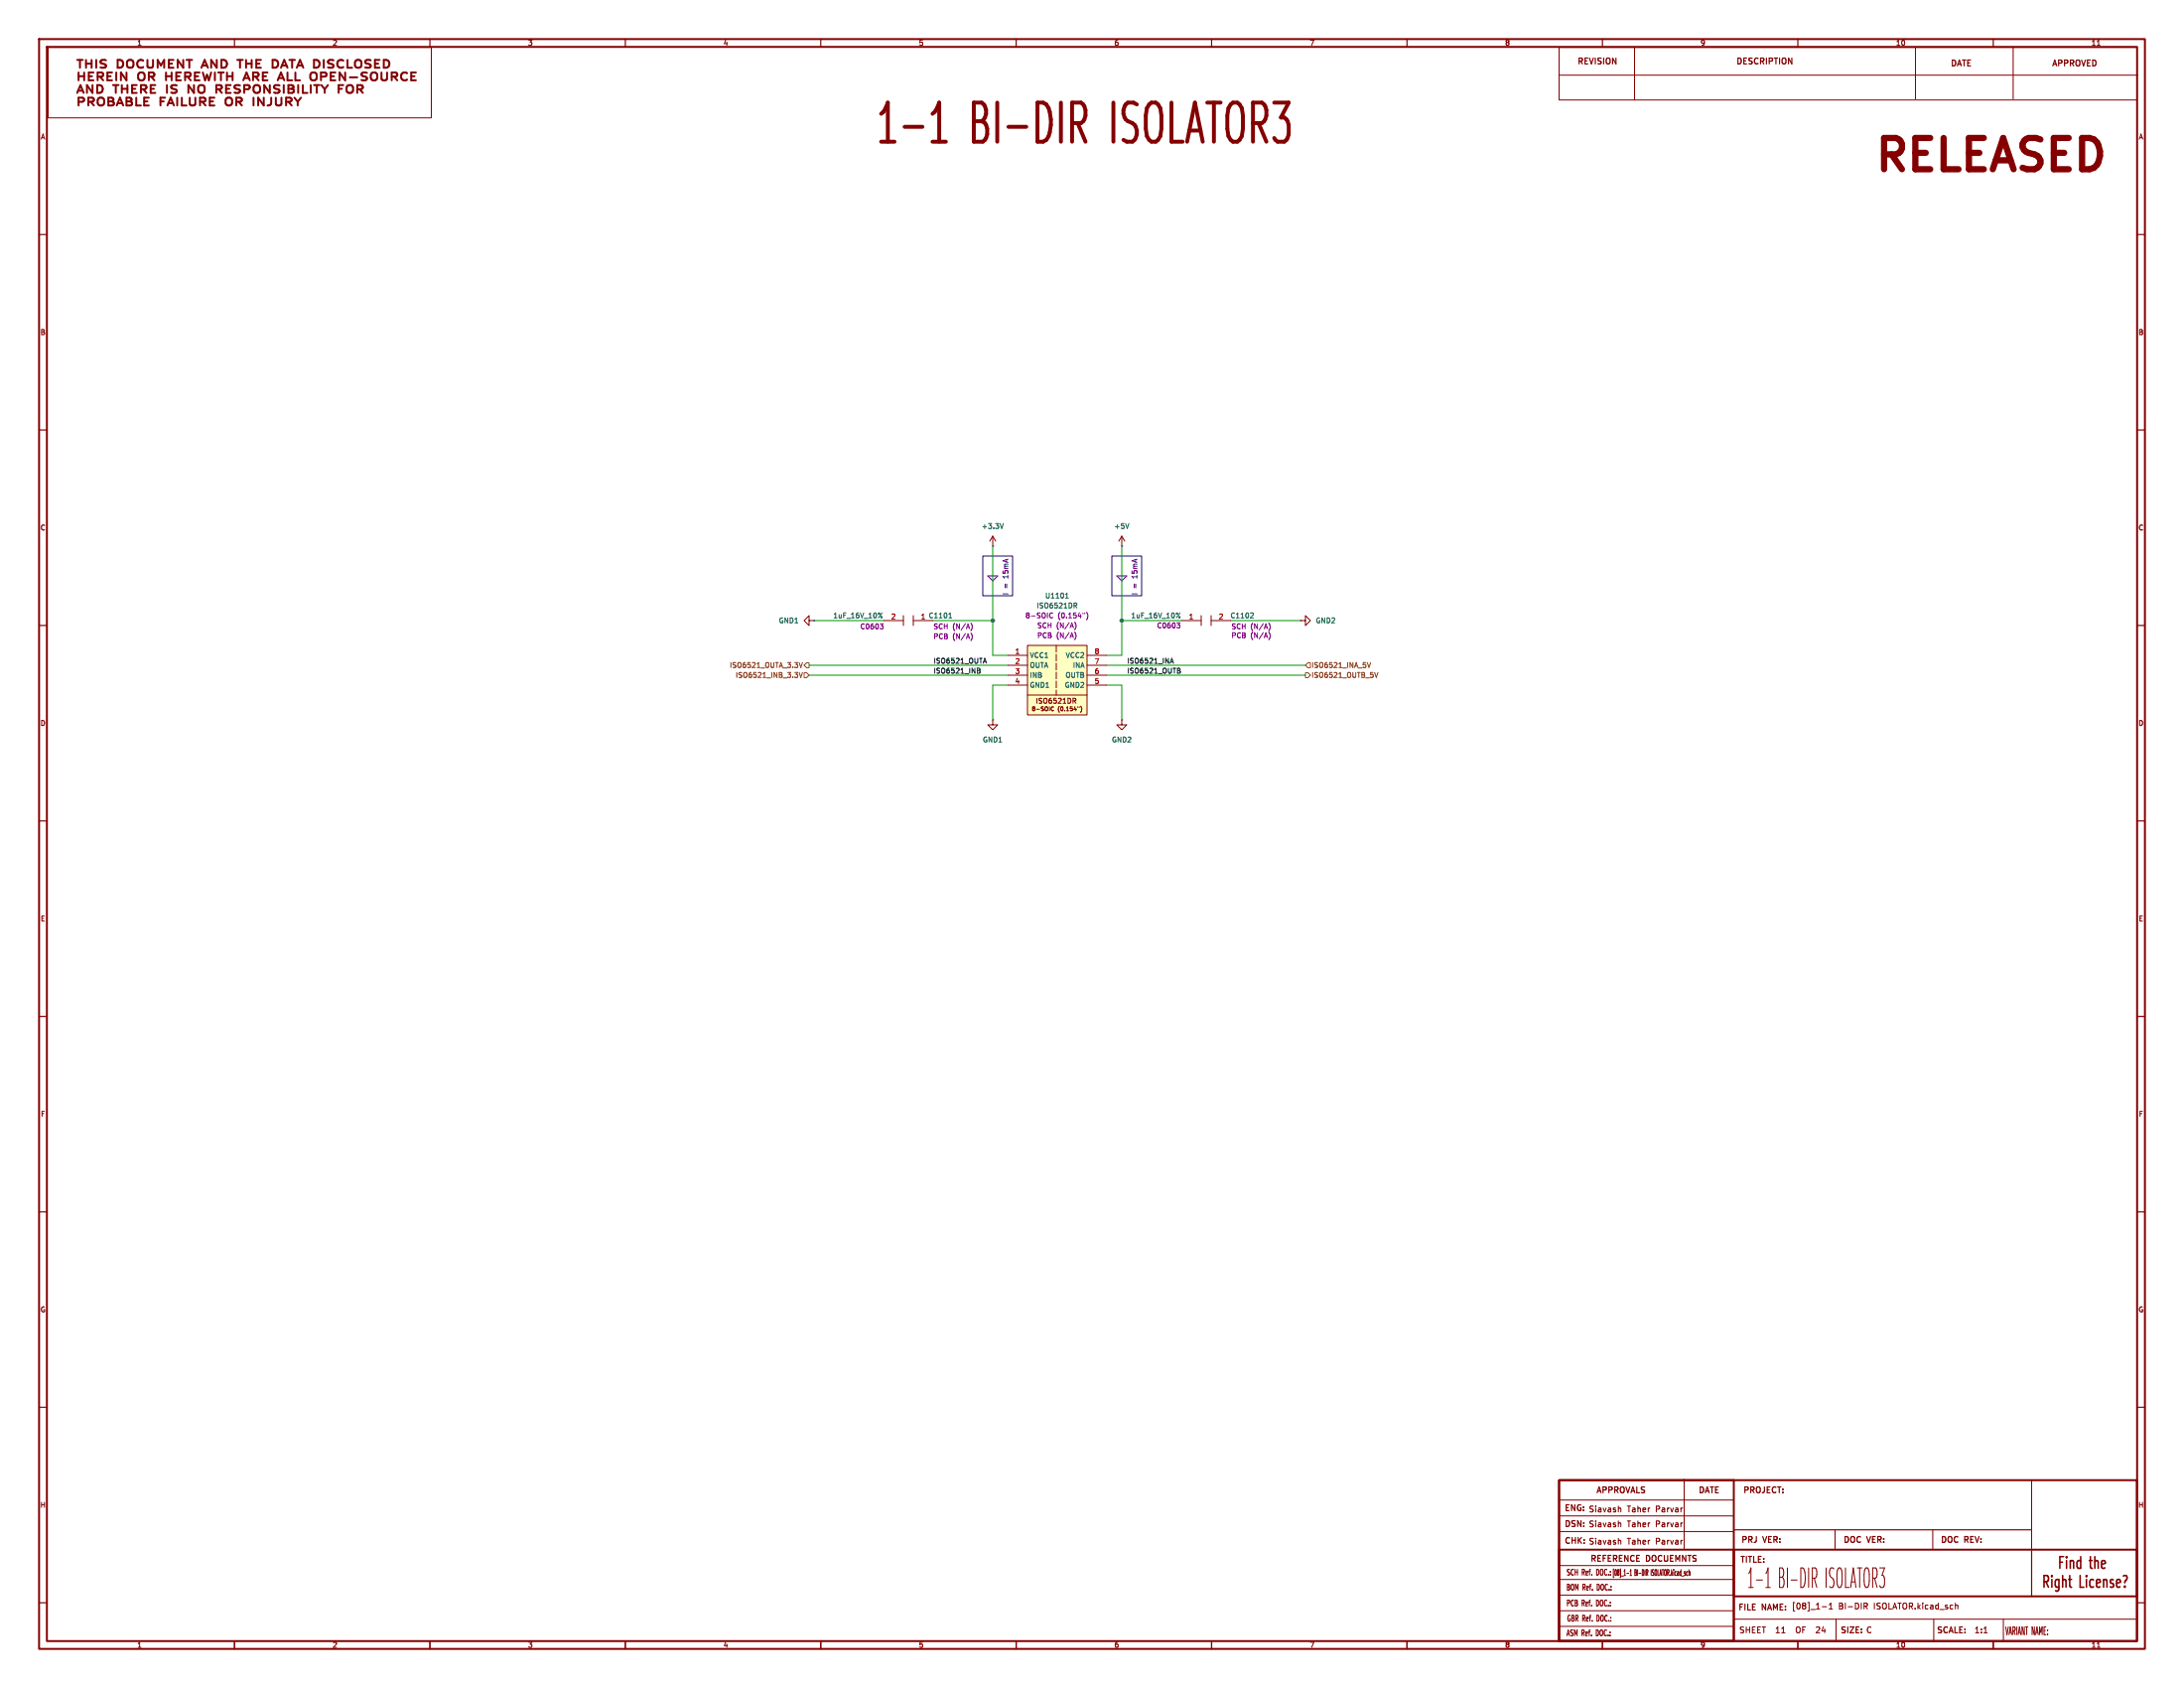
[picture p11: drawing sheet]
<svg xmlns="http://www.w3.org/2000/svg" width="559mm" height="432mm" viewBox="0 0 559 432" stroke-linecap="round" stroke-linejoin="round" font-family="sans-serif">
<g fill="none" stroke="#840000" stroke-width=".5">
<path d="M10 10h538.8v411.8h-538.8zM12 12h534.8v407.8h-534.8zM19.7 15.3h1.5M20.1 18.5v2M20.1 19.5h1.4M20.5 15.3v2M21.5 18.5v2M22 15.3v2M22 16.3h1.4M22.7 19.5h.9M23.4 15.3v2M23.9 18.5h-1.2v2"/>
<path d="M24.6 15.3v2M25 19.6l1.2-.1 .2-.6-.5-.4h-.9v2M25.6 19.6l.8 .9M27.1 15.4a1.04 1.04 0 0 0-1.4 .3l.2 .5 1.1 .4v.5a1.18 1.18 0 0 1-1.3 .1M27.5 19.5h.8M28.7 18.5h-1.2v2h1.2M29.7 18.5v2M30.1 15.3a1.07 1.07 0 0 1 1.4 1 1.07 1.07 0 0 1-1.4 1zM32.4 18.5v2l-1.5-2v2M32.6 15.6a.88 .88 0 0 1 .9-.3 .88 .88 0 0 1 .6 .7v.7a.85 .85 0 0 1-.8 .7 .85 .85 0 0 1-.8-.7zM36.6 15.5a.99 .99 0 0 0-1.5 .8 .99 .99 0 0 0 1.5 .8M37.7 15.3v1.6l.5 .4 .7-.1 .2-.3v-1.6"/>
<path d="M38.1 19.6l1.2-.1 .2-.6-.5-.4h-.9v2M38.7 19.6l.8 .9M40.3 17.3v-2l.9 1.5 .8-1.5v2M42.5 19.5h1.4M42.5 18.5v2M43.2 16.3h.8M43.9 18.5v2M44.4 15.3h-1.2v2h1.2M45.1 19.5h.8M46.3 18.5h-1.2v2M46.9 15.3v2l-1.4-2v2M47.4 19.6l1.2-.1 .2-.6-.5-.4h-.9v2"/>
<path d="M47.7 15.3h1.4M48 19.6l.8 .9M48.4 15.3v2M49.9 19.5h.8M51.1 18.5h-1.2v2M51.5 17.3l.9-2 .8 2M51.8 16.8h1.2M51.9 18.5l.6 2 .5-1.4 .4 1.4 .6-2M55 18.5v2M55.5 15.3v2l-1.5-2v2M55.8 18.5h1.4M56.5 18.5v2"/>
<path d="M56.6 15.3a1.07 1.07 0 0 1 1.5 1 1.07 1.07 0 0 1-1.5 1zM58.1 18.5v2M58.1 19.5h1.4M59.5 18.5v2M60.7 15.3h1.4M61.4 15.3v2M62.5 20h1.2M63 16.3h1.4M63 15.3v2M64.4 15.3v2M64.7 19.6l1.2-.1 .3-.6-.5-.4h-1v2M65.3 19.6l.9 .9"/>
<path d="M65.6 16.3h.8M66.8 15.3h-1.2v2h1.2M67.2 19.5h.9M68.4 18.5h-1.2v2M69.7 15.3a1.07 1.07 0 0 1 1.5 1 1.07 1.07 0 0 1-1.5 1zM71.3 20h1.2M71.9 17.3l.8-2 .9 2M72.1 16.8h1.2M73.6 18.5v2M74 15.3h1.5M74.7 15.3v2M75.6 18.5v2"/>
<path d="M75.9 17.3l.9-2 .8 2M76.2 16.8h1.2M80.3 15.3a1.07 1.07 0 0 1 1.5 1 1.07 1.07 0 0 1-1.5 1zM82.1 19.6l1.2-.1 .3-.6-.5-.4h-1v2M82.8 15.3v2M84.6 19.5h.9M85.3 15.4a1.04 1.04 0 0 0-1.4 .3l.2 .5 1.1 .4v.5a1.18 1.18 0 0 1-1.3 .1M85.8 18.5h-1.2v2M87.8 15.5a.99 .99 0 0 0-1.5 .8 .99 .99 0 0 0 1.5 .8M88.3 18.5v2l-1.4-2v2M88.9 15.3v2h1.2M89.5 19.8h1.9"/>
<path d="M90.9 15.6a.88 .88 0 0 1 .9-.3 .88 .88 0 0 1 .7 .7v.7a.85 .85 0 0 1-.9 .7 .85 .85 0 0 1-.8-.7zM93.9 18.6a1.04 1.04 0 0 0-1.4 .3l.2 .5 1.1 .4 .1 .4M94.9 15.4a1.04 1.04 0 0 0-1.5 .3l.3 .5 1 .4v.5a1.18 1.18 0 0 1-1.3 .1M95.9 16.3h.9M97.1 15.3h-1.2v2h1.2M97.6 18.5v1.7M98.2 15.3a1.07 1.07 0 0 1 1.4 1 1.07 1.07 0 0 1-1.4 1zM99 18.5v1.7M100.2 19.6l1.2-.1 .2-.6-.4-.4h-1v2M100.8 19.6l.8 .9M104.1 18.7a.99 .99 0 0 0-1.2 .1 .99 .99 0 0 0-.2 1.3M105.2 19.5h.9"/>
<path d="M106.4 18.5h-1.2v2h1.2M20.1 26l1.2-.1 .2-.5-.4-.4h-1v2M22.6 26l1.2-.1 .2-.5-.4-.4h-1v2M23.2 26l.8 1M25.1 25.3a.88 .88 0 0 1 .9-.3 .88 .88 0 0 1 .6 .7v.6a.85 .85 0 0 1-.8 .7 .85 .85 0 0 1-.8-.7zM27.7 25h.9l.4 .4-.1 .4-.3 .1 .5 .4-.2 .6-1.2 .1zM27.7 25.9h.9M28.9 21.8h1.4M29.9 27l.8-2 .8 2M30.1 26.4h1.2M32.4 25h.8l.5 .4-.1 .4-.4 .1 .6 .4-.2 .6-1.2 .1zM32.4 25.9h.8"/>
<path d="M34.9 25v2h1.2M35.5 20.3a1.19 1.19 0 0 1 .4-1.8 .82 .82 0 0 1 1.1 .7l-.1 1.1M36.9 25.9h.8M38.1 25h-1.2v2h1.2M41.1 25.9h.8M42.2 25h-1.1v2M42.8 27l.9-2 .8 2M43.1 26.4h1.2M45.3 25v2M46.5 25v2h1.2M48.6 25v1.6l.4 .4 .7-.1 .3-.3v-1.6M51.1 21.9a.97 .97 0 0 1 1.1 .2"/>
<path d="M51.2 26l1.2-.1 .2-.5-.5-.4h-.9v2M51.8 26l.8 1M52.2 23.5a.97 .97 0 0 1-1.1 .2M53.7 25.9h.8M54.9 25h-1.2v2h1.2M57.8 25.3a.88 .88 0 0 1 .9-.3 .88 .88 0 0 1 .7 .7v.6a.85 .85 0 0 1-.8 .7 .85 .85 0 0 1-.9-.7zM60.5 26l1.1-.1 .3-.5-.5-.4h-.9v2M60.9 22.8l.5 .4-.1 .4-.4 .2M61.1 26l.8 1M61.1 21.8l.3 .1M62.2 20.5l.9-2 .8 2M64.9 25v2"/>
<path d="M67.5 25v2l-1.4-2v2M69.4 25v1.4a.8 .8 0 0 1-1 .6M70.6 22.7l.7 .2 .2 .5-.4 .4h-.6M70.6 21.8l.9 .1M70.6 25v1.6l.5 .4 .7-.1 .2-.3v-1.6M71.1 20.5l.8-2 .8 2M73.2 26l1.2-.1 .2-.5-.5-.4h-.9v2M73.8 26l.8 1M75.3 25l.9 1M76.2 26v1M77 25l-.8 1M79.5 20.3a1.19 1.19 0 0 1 .5-1.8 .82 .82 0 0 1 1.1 .7l-.2 1.1"/>
<path d="M82.2 21.8l.9 1M83.1 22.8v1M83.9 21.8l-.8 1M95 20.3a1.19 1.19 0 0 1 .5-1.8 .82 .82 0 0 1 1 .7l-.1 1.1M398.9 378.6h147.8v41.2h-147.8zM398.9 378.6h44.7v41.2h-44.7zM398.9 396.4h44.7v23.4h-44.7zM443.6 396.4h103.1v12h-103.1z"/>
</g>
<g fill="none" stroke="#840000" stroke-width=".3">
<path d="M60 10v2M110 10v2M160 10v2M210 10v2M260 10v2M310 10v2M360 10v2M410 10v2M460 10v2M510 10v2M10 60h2M546.8 60h2"/>
<path d="M10 110h2M546.8 110h2M10 160h2M546.8 160h2M10 210h2M546.8 210h2M10 260h2M546.8 260h2M10 310h2M546.8 310h2M10 360h2M546.8 360h2"/>
<path d="M443.6 391.3h76.2M519.8 396.7v11.7M10 410h2M60 419.8v2M110 419.8v2M160 419.8v2M210 419.8v2M260 419.8v2M310 419.8v2M360 419.8v2M410 419.8v2M460 419.8v2"/>
<path d="M510 419.8v2M546.8 410h2"/>
</g>
<g fill="none" stroke="#840000" stroke-width=".25">
<path d="M12.3 12.1h98.1v18.1h-98.1zM398.9 12.1h147.8v13.5h-147.8zM398.9 19.2h148.1M418.2 12.1v13.5M490.1 12.1v13.2M515.1 12.1v13.2M536.6 11.6h.7M254 184.2v1.2h1.3l-1.3 1.3-1.3-1.3h1.3M254 184.2h.1M287 184.2v1.2h1.3l-1.3 1.3-1.3-1.3h1.3M287 184.2h.1M430.9 378.4v17.8"/>
<path d="M519.8 378.6v17.6M398.9 383.7h44.7M398.9 387.8h44.7M398.9 391.8h44.7M414.3 385.8l.4 .2v.8M414.3 389.6l.4 .2v.8M414.3 394l.4 .2v.8M469.5 391.3v4.9M494.5 391.3v4.9M398.7 404h44.7M398.7 408h44.7M398.7 412h44.7"/>
<path d="M398.7 416h44.7M398.9 400.5h44.7M416.2 402.5h.6M417.1 403h.4M417.1 402l.2-.5v1.5M443.6 414.2h102.9M459.8 416.2l-.2 .5 .2 .9M465.4 416.2l-.7 .1M465.5 416.8l-.8 .9h.9M466.2 411h1.2M468 411.6h.9M468 410.5l.4-.4v1.5"/>
<path d="M469.8 414.2v5.3M476.9 410.1h.6l.3 .3-.1 .4-.8 .1M477.3 410.9l.5 .7M494.8 414.2v5.3M500.4 410.7h.5v.9M507.6 417.7h.9M512.6 414.2v5.4M536.6 421.4h.7"/>
</g>
<g fill="none" stroke="#840000" stroke-width=".4">
<path d="M527 399.6h.7M528 398.2h-1v3M528.8 398.2v.3M528.8 399.2v2M529.7 399.2v2M529.7 399.5l.3-.3 .5 .1 .1 1.9M532.4 399.3l-.2-.1-.6 .1-.2 1.3M532.4 398.2v3M534.6 399.2h.7M534.8 398.2v2.6M536 399.5l.3-.3 .5 .1v1.9M536 398.2v3"/>
<path d="M523 403v3M523.5 404.6l.6 1.4M525 404v2M525.9 405.7l.3 .3 .6-.1M526.8 404v2.5a.52 .52 0 0 1-.3 .4 .52 .52 0 0 1-.6 0M527.8 403v3M528.3 404l.3 .5M537.7 400.2l1-.3-.1-.6-.2-.1-.6 .1-.1 1.5M538.3 404.2l.2-.2 .5 .2 .1 1.8M538.6 401.1l-.6 .1M540.5 404h-.3l-.3 .5 .1 .4 .5 .1M540.8 405.6l-.3 .4-.6-.1"/>
<path d="M541.6 405.6l.2 .4 .6-.1M543.7 405.7v.3"/>
</g>
<path d="M238.6 36.2h3.4M238.6 29.1l.6-.5 .5-.9 .6-1.5v10" fill="none" stroke="#840000" stroke-width="1"/>
<path d="M262.9 165.1h15.2v17.8h-15.2z" fill="#ffffc2"/>
<g fill="none" stroke="#840000" stroke-width=".25">
<path d="M254 139.7h.1M254 137.2l-.8 1.2M254 137.2v2.5M254 137.2l.8 1.2M287 139.7h.1M287 137.2l-.7 1.2M287 137.2v2.5M287 137.2l.8 1.2M207 158.8v-1.3l-1.3 1.3 1.3 1.2v-1.2h1.3M208.3 158.8h.1M226.1 158.8h5M231.1 157.5v2.5"/>
<path d="M233.7 157.5v2.5M233.7 158.8h5.1M302.3 158.8h5M307.3 157.5v2.5M309.9 158.8h5.1M309.9 157.5v2.5M332.7 158.8h1.3v-1.3l1.3 1.3-1.3 1.2v-1.2M332.7 158.8h.1M257.8 167.6h5.1M257.8 170.2h5.1M257.8 172.7h5.1M257.8 175.3h5.1"/>
<path d="M262.9 165.1h15.2v17.8h-15.2zM262.9 177.8h15.2M274.5 178.6h.5l.3 .3-.1 .3-.7 .1M274.9 179.3l.4 .6M278.1 167.6h5.1M278.1 170.2h5.1M278.1 172.7h5.1M278.1 175.3h5.1M269 181.6l.3 .2 .3-.1M269.3 180.8l-.3 .2M269.4 180.8l.2 .1M276.1 180.8v.2"/>
<path d="M276.5 180.7a1.18 1.18 0 0 1 0 1.5"/>
</g>
<path d="M270.3 165.1v12.7" fill="none" stroke="#840000" stroke-width=".25" stroke-dasharray="1.7 .6"/>
<g fill="none" stroke="#006464" stroke-width=".25">
<path d="M256.7 133.9l-.4 1.3M288.8 133.9l-.4 1.3M225.7 156.8l-1 1.3M242.8 158.1h.7M242.9 157.1l.2-.3v1.3M272.6 153h.8M272.7 152l.3-.3v1.3M274.8 154.2h.5l.2 .3-.1 .4h-.6M275.1 154.9l.4 .6M301.9 156.8l-.9 1.3M320.4 156.8l.3 .2-.1 .3-.7 .8h.8"/>
<circle cx="225.5" cy="157.9" r=".18"/>
<circle cx="301.8" cy="157.9" r=".18"/>
</g>
<g fill="none" stroke="#840084" stroke-width=".25">
<path d="M225.2 159.6h.8l-.5 .5M248.4 159.4a1.46 1.46 0 0 1 0 1.9M268.7 157.9l.3 .2 .3-.2M269.3 156.9l-.3-.1-.3 .2M275 159.2a1.47 1.47 0 0 1 0 1.9M277.6 156.8v.2M278 156.6a1.46 1.46 0 0 1 0 1.9M301.1 159.3h.8l-.4 .5M301.6 159.8l.3 .3-.3 .5M324.6 159.4a1.46 1.46 0 0 1 0 1.9M225.7 160.1l.3 .2-.3 .6M248.4 161.9a1.46 1.46 0 0 1 0 2"/>
<path d="M275 161.7a1.46 1.46 0 0 1 0 1.9M324.6 161.7a1.46 1.46 0 0 1 0 1.9"/>
</g>
<path d="M204.5 169.5l.4 1.3 .4-1.3M204.5 172l.4 1.3 .4-1.3M205.7 172.1h.7l.6 .6-.6 .7h-.7zM206.4 169.5h.6v1.3h-.6l-.7-.6zM334 172.1h.6l.7 .6-.7 .7h-.6zM334.6 169.5h.7v1.3h-.7l-.6-.6zM349.8 169.5l.5 1.3 .4-1.3M351.7 172l.4 1.3 .5-1.3" fill="none" stroke="#725600" stroke-width=".25"/>
<path d="M250 170.9l.7 .2v.2l-.2 .2M250 171.5h.5M250.5 171.5l.3 .3-.1 .3-.7 .1M251.7 169.3h.6M252 168.4l.4 1.3M299.4 169.7l.4-1.3 .4 1.3M299.5 169.3h.6M301.7 170.9l.2 .3-.2 .3 .3 .5-.2 .2h-.5" fill="none" stroke="#0f0f0f" stroke-width=".25"/>
<path d="M251.5 142.2h7.6v10.2h-7.6zM252.7 147.3h2.6l-1.3 1.3zM284.5 142.2h7.6v10.2h-7.6zM285.7 147.3h2.6l-1.3 1.3z" fill="none" stroke="#0000c2" stroke-width=".25"/>
<path d="M254 139.7v27.9h3.8M287 139.7v27.9h-3.8M208.3 158.8h17.8M238.8 158.8h15.2M287 158.8h15.3M315 158.8h17.7M207 170.2h50.8M207 172.7h50.8M257.8 175.3h-3.8v8.9M283.2 175.3h3.8v8.9M283.2 170.2h50.8M283.2 172.7h50.8" fill="none" stroke="#009600" stroke-width=".25"/>
<g fill="#009600" stroke="#009600" stroke-width=".25">
<circle cx="287" cy="158.8" r=".46"/>
<circle cx="254" cy="158.8" r=".46"/>
</g>
<g font-size="13.9" fill="#840000">
<text x="223.6" y="38.2">1-1</text>
<text x="248.9" y="38.2">BI-DIR</text>
<text x="286.4" y="38.2">ISOLATOR3</text>
</g>
<text font-size="11.1" fill="#840000" x="478" y="46.1">RELEASED</text>
<text font-size="7" fill="#840000" x="446.9" y="406.6">1-1 BI-DIR ISOLATOR3</text>
<g font-size="4.2" fill="#840000">
<text x="522.9" y="404.3">the</text>
<text x="529.9" y="404.3">Right</text>
<text x="541.6" y="404.3">License?</text>
</g>
<g font-size="2.8" fill="#840000">
<text x="19.2" y="23">THIS</text>
<text x="30.2" y="23">DOCUMENT</text>
<text x="53" y="23">AND</text>
<text x="63.1" y="23">THE</text>
<text x="72.8" y="23">DATA</text>
<text x="84.4" y="23">DISCLOSED</text>
<text x="513" y="418.5">VARIANT NAME:</text>
</g>
<g font-size="2.1" fill="#840000">
<text x="403.5" y="16.9">REVISION</text>
<text x="444.1" y="16.9">DESCRIPTION</text>
<text x="499" y="17.4">DATE</text>
<text x="524.9" y="17.4">APPROVED</text>
<text x="408.3" y="382.4">APPROVALS</text>
<text x="434.5" y="382.4">DATE</text>
<text x="445.9" y="382.4">PROJECT:</text>
<text x="400.2" y="386.9">ENG: Siavash</text>
<text x="416.3" y="387.1">Taher</text>
<text x="423.6" y="387.1">Parvar</text>
<text x="400.2" y="391">DSN: Siavash</text>
<text x="400.2" y="395.3">CHK: Siavash</text>
<text x="416.3" y="390.9">Taher</text>
<text x="416.3" y="395.3">Taher</text>
<text x="423.6" y="390.9">Parvar</text>
<text x="423.6" y="395.3">Parvar</text>
<text x="445.4" y="395.1">PRJ</text>
<text x="451.3" y="395.1">VER:</text>
<text x="471.6" y="395.1">DOC</text>
<text x="477.9" y="395.1">VER:</text>
<text x="496.4" y="395.1">DOC</text>
<text x="502.8" y="395.1">REV:</text>
<text x="406.8" y="399.9">REFERENCE</text>
<text x="421.3" y="399.9">DOCUEMNTS</text>
<text x="445.1" y="400.2">TITLE:</text>
<text x="400.7" y="407.1">BOM Ref. DOC.:</text>
<text x="400.7" y="403.3">SCH Ref. DOC.:[08]_1-1</text>
<text x="418.3" y="403.3">BI-DIR</text>
<text x="422.8" y="403.3">ISOLATOR.kicad_sch</text>
<text x="400.7" y="411.2">PCB Ref. DOC.:</text>
<text x="444.6" y="412.3">FILE</text>
<text x="450.9" y="412.3">NAME: [08]_1-1</text>
<text x="470.4" y="411.9">BI-DIR</text>
<text x="479.4" y="411.9">ISOLATOR.kicad_sch</text>
<text x="400.7" y="418.8">ASM Ref. DOC.:</text>
<text x="400.8" y="415.1">GBR Ref. DOC.:</text>
<text x="444.9" y="418">SHEET</text>
<text x="454.6" y="418">11</text>
<text x="460.4" y="418">OF</text>
<text x="466.1" y="418">24</text>
<text x="470.8" y="418.2">SIZE: C</text>
<text x="495.4" y="418.2">SCALE:</text>
<text x="505.1" y="418">1:1</text>
</g>
<g font-size="1.8" fill="#840000">
<text x="35" y="11.9">1</text>
<text x="85" y="11.9">2</text>
<text x="135" y="11.9">3</text>
<text x="185" y="11.9">4</text>
<text x="235" y="11.9">5</text>
<text x="285" y="11.9">6</text>
<text x="335" y="11.9">7</text>
<text x="385" y="11.9">8</text>
<text x="435" y="11.9">9</text>
<text x="485" y="11.9">10</text>
<text x="535" y="11.9">11</text>
<text x="10.3" y="35.9">A</text>
<text x="547.1" y="35.9">A</text>
<text x="10.3" y="85.9">B</text>
<text x="547.1" y="85.9">B</text>
<text x="10.3" y="135.9">C</text>
<text x="547.1" y="135.9">C</text>
<text x="10.3" y="185.9">D</text>
<text x="264.9" y="180.2">ISO6521DR</text>
<text x="547.1" y="185.9">D</text>
<text x="10.3" y="235.9">E</text>
<text x="547.1" y="235.9">E</text>
<text x="10.3" y="285.9">F</text>
<text x="547.1" y="285.9">F</text>
<text x="10.3" y="335.9">G</text>
<text x="547.1" y="335.9">G</text>
<text x="10.2" y="385.9">H</text>
<text x="547" y="385.9">H</text>
<text x="35" y="421.7">1</text>
<text x="85" y="421.7">2</text>
<text x="135" y="421.7">3</text>
<text x="185" y="421.7">4</text>
<text x="235" y="421.7">5</text>
<text x="285" y="421.7">6</text>
<text x="335" y="421.7">7</text>
<text x="385" y="421.7">8</text>
<text x="435" y="421.7">9</text>
<text x="485" y="421.7">10</text>
<text x="535" y="421.7">11</text>
</g>
<g font-size="1.8" fill="#006464">
<text x="251.1" y="135.5">+3.3V</text>
<text x="285" y="135.5">+5V</text>
<text x="265.1" y="155.8">ISO6521DR</text>
<text x="267.3" y="153.3">U1101</text>
<text x="199.2" y="159.6">GND1</text>
<text x="213.1" y="158.3">1uF_16V_10%</text>
<text x="235.5" y="158.5">1 C1101</text>
<text x="289.3" y="158.3">1uF_16V_10%</text>
<text x="314.7" y="158.3">C1102</text>
<text x="336.6" y="159.6">GND2</text>
<text x="263.4" y="168.5">VCC1</text>
<text x="263.4" y="171">OUTA</text>
<text x="263.4" y="173.6">INB</text>
<text x="272.5" y="173.6">OUTB</text>
<text x="272.6" y="168.5">VCC2</text>
<text x="274.4" y="171">INA</text>
<text x="263.4" y="176.1">GND1</text>
<text x="272.3" y="176.1">GND2</text>
<text x="251.4" y="190.1">GND1</text>
<text x="284.4" y="190.1">GND2</text>
</g>
<g font-size="1.8" fill="#0000c2">
<text x="258.2" y="147.8" transform="rotate(-90 258.2 147.8)">15mA</text>
<text x="291.2" y="147.8" transform="rotate(-90 291.2 147.8)">15mA</text>
<text x="258.2" y="152.3" transform="rotate(-90 258.2 152.3)">I</text>
<text x="258.2" y="150.6" transform="rotate(-90 258.2 150.6)">=</text>
<text x="291.2" y="152.3" transform="rotate(-90 291.2 152.3)">I</text>
<text x="291.2" y="150.6" transform="rotate(-90 291.2 150.6)">=</text>
</g>
<g font-size="1.8" fill="#840084">
<text x="220" y="161.1">C0603</text>
<text x="238.7" y="161.1">SCH</text>
<text x="243.7" y="161.1">(N/A)</text>
<text x="262.3" y="158.3">8-SOIC</text>
<text x="265.3" y="160.9">SCH</text>
<text x="270.3" y="160.9">(N/A)</text>
<text x="270.6" y="158.3">(0.154&quot;)</text>
<text x="295.9" y="160.9">C0603</text>
<text x="315" y="161.1">SCH</text>
<text x="320" y="161.1">(N/A)</text>
<text x="238.7" y="163.7">PCB</text>
<text x="243.7" y="163.7">(N/A)</text>
<text x="265.3" y="163.4">PCB</text>
<text x="270.3" y="163.4">(N/A)</text>
<text x="315" y="163.4">PCB</text>
<text x="320" y="163.4">(N/A)</text>
</g>
<g font-size="1.8" fill="#a90000">
<text x="227.9" y="158.5">2</text>
<text x="304.1" y="158.5">1</text>
<text x="311.7" y="158.5">2</text>
<text x="259.6" y="167.4">1</text>
<text x="280" y="167.4">8</text>
<text x="259.6" y="169.9">2</text>
<text x="259.6" y="172.5">3</text>
<text x="280" y="172.5">6</text>
<text x="280" y="169.9">7</text>
<text x="259.6" y="175">4</text>
<text x="280" y="175">5</text>
</g>
<g font-size="1.8" fill="#725600">
<text x="186.6" y="171">ISO6521_OUTA_3.3V</text>
<text x="188.1" y="173.6">ISO6521_INB_3.3V</text>
<text x="335.5" y="173.6">ISO6521_OUTB_5V</text>
<text x="335.5" y="171">ISO6521_INA_5V</text>
</g>
<g font-size="1.8" fill="#0f0f0f">
<text x="238.8" y="172.4">ISO6521_INB</text>
<text x="238.8" y="169.8">ISO6521_OUTA</text>
<text x="288.3" y="169.8">ISO6521_INA</text>
<text x="288.3" y="172.4">ISO6521_OUTB</text>
</g>
<g font-size="1.4" fill="#840000">
<text x="263.9" y="182.1">8-SOIC</text>
<text x="270.7" y="182.1">(0.154&quot;)</text>
</g>
</svg>
